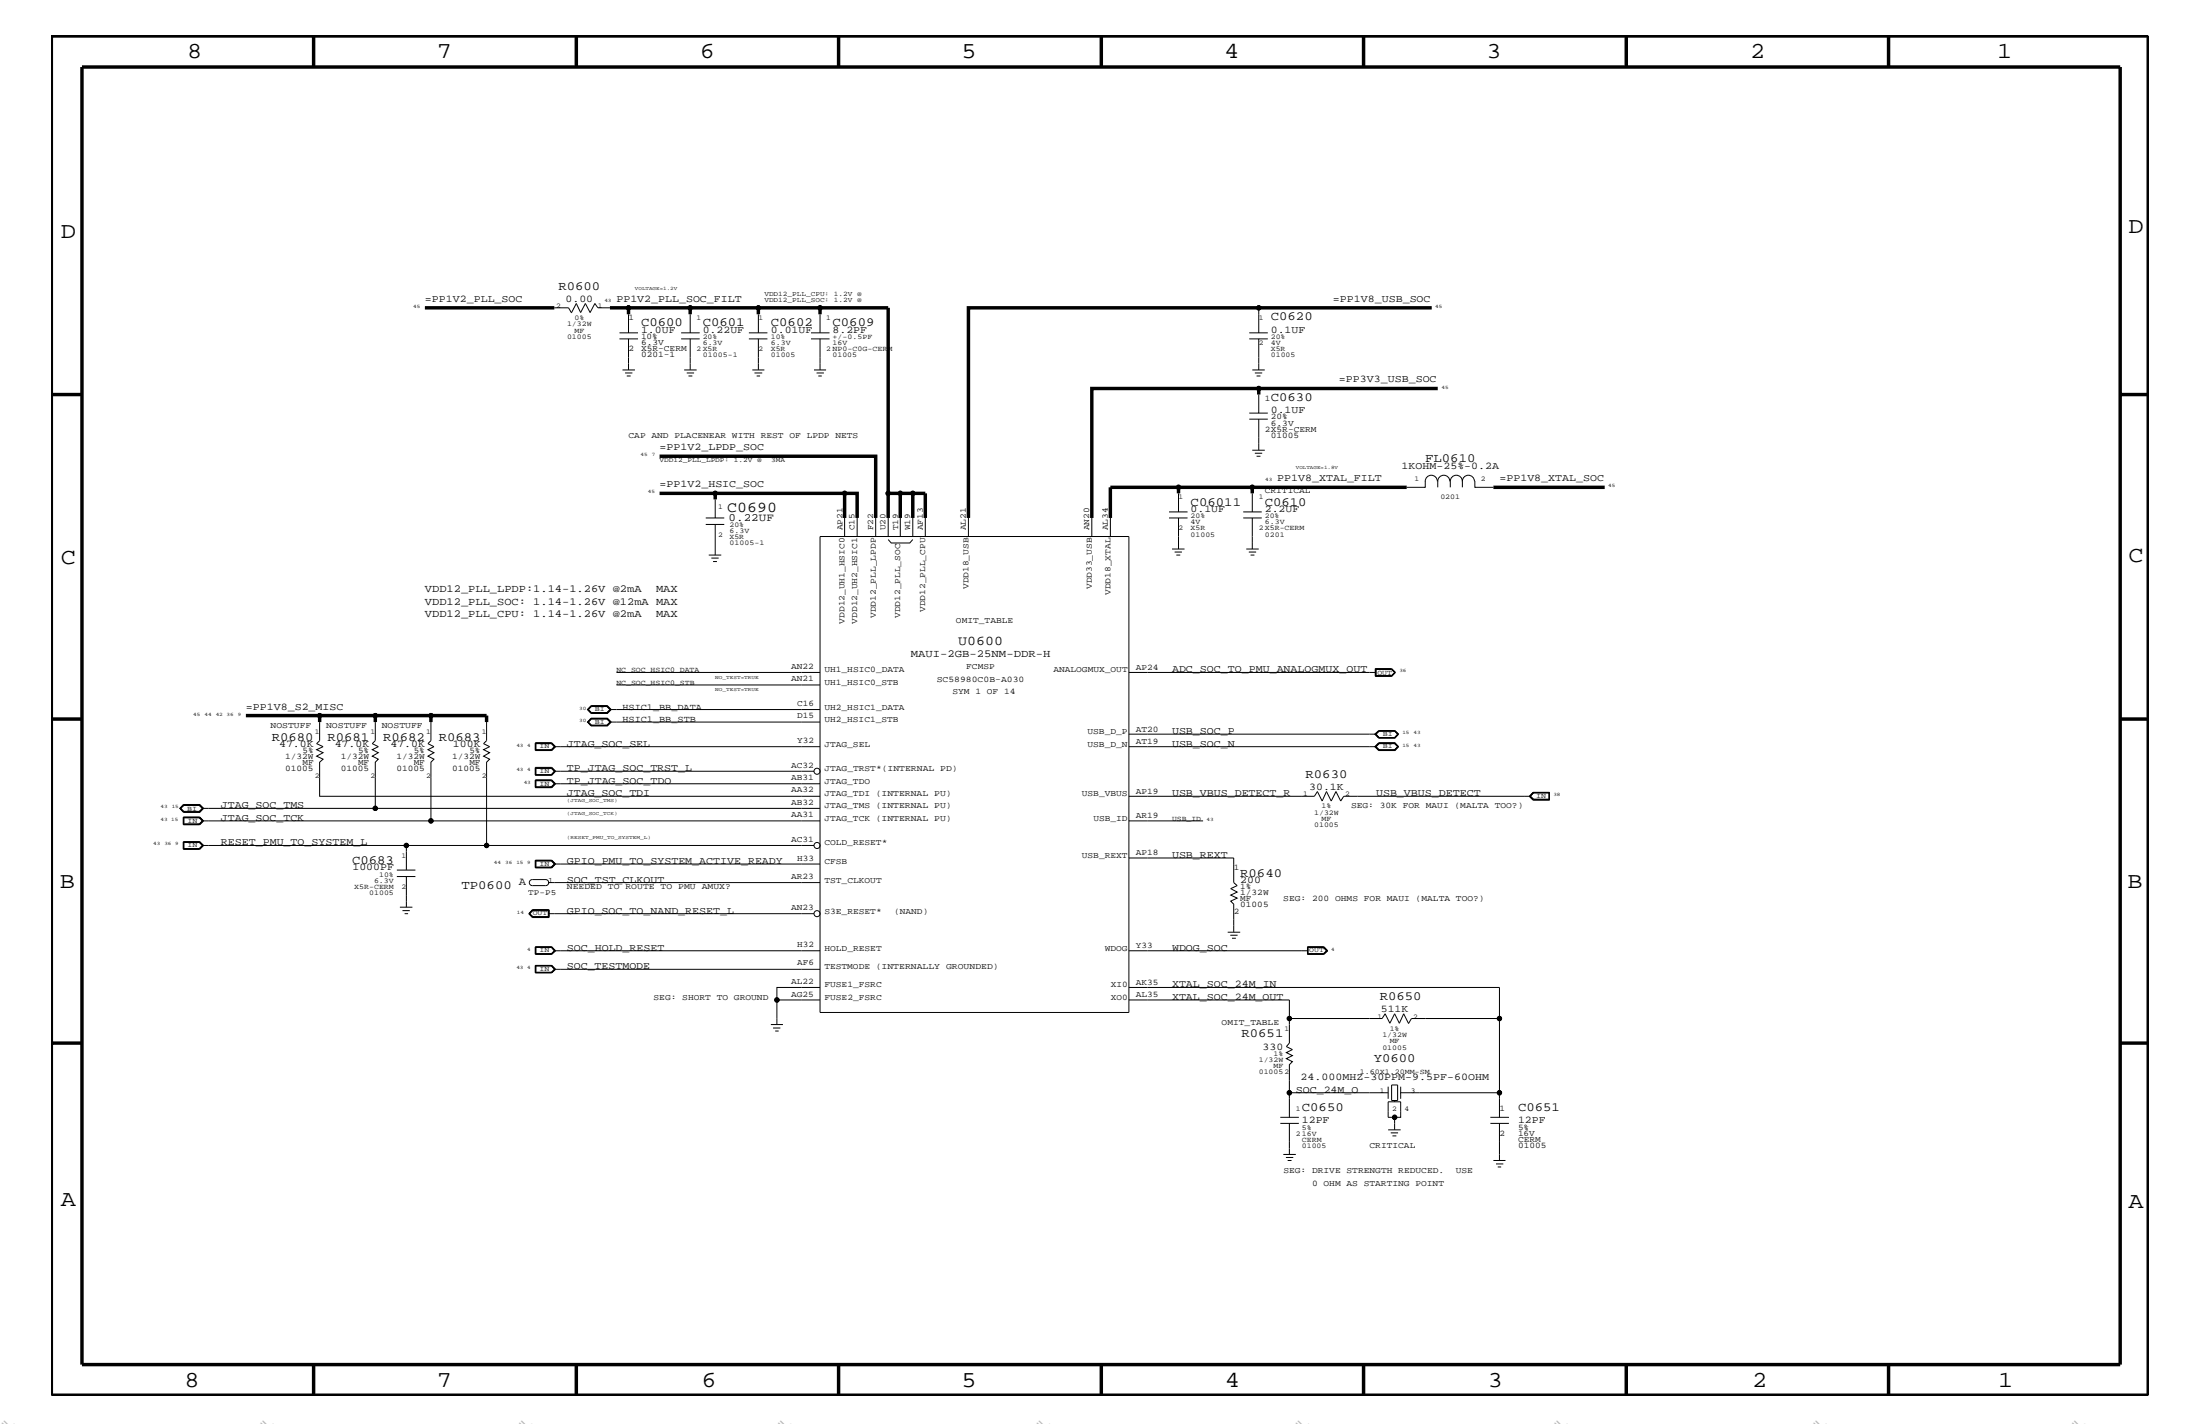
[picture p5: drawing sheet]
<svg xmlns="http://www.w3.org/2000/svg" width="432mm" height="279mm" viewBox="0 0 432 279" stroke-linecap="round" stroke-linejoin="round" font-family="sans-serif">
<g fill="none" stroke="#000" stroke-width=".2">
<path d="M108.8 60.4h2.8l.6 1M119.7 60.4h-2.4l-.5-.9-1 1.8-.9-1.8-.9 1.8-.9-1.8-.9 1.8M121.6 66.5h3.6M121.6 65.3h3.6M122.2 72.6h2.4M122.7 73.2h1.4M123 73.8h.8M123.4 61.7v3.6M123.4 66.5v6.1M133.7 66.5h3.6M133.7 65.3h3.6M134.3 72.6h2.4"/>
<path d="M134.8 73.2h1.4M135.1 73.8h.8M135.5 61.7v3.6M135.5 66.5v6.1M147 66.5h3.6M147 65.3h3.6M147.7 72.6h2.3M148.1 73.2h1.5M148.5 73.8h.7M148.8 61.7v3.6M148.8 66.5v6.1M159.2 66.5h3.6"/>
<path d="M159.2 65.3h3.6M159.8 72.6h2.3M160.3 73.2h1.4M160.6 73.8h.7M161 61.7v3.6M161 66.5v6.1M245.2 66.5h3.6M245.2 65.3h3.6M245.8 72.6h2.4M246.3 73.2h1.4M246.6 73.8h.8M247.1 60.4v4.9"/>
<path d="M247.1 66.5v6.1M247.1 77.4v3.7M140.4 98v3.6M231.3 96.8v3.6M245.2 82.2h3.6M245.2 81.1h3.6M245.8 96.8v3.6M245.8 88.3h2.4M246.3 88.9h1.4M246.6 89.5h.8M247.1 82.2v6.1M279.7 94.3v1.3h-3.6"/>
<path d="M279.7 94.4a1.19 1.19 0 0 1 1.2-1.2 1.19 1.19 0 0 1 1.2 1.2M282.2 94.4a1.19 1.19 0 0 1 1.2-1.2 1.19 1.19 0 0 1 1.2 1.2M282.2 94.3v1.3M284.6 94.4a1.19 1.19 0 0 1 1.2-1.2 1.19 1.19 0 0 1 1.2 1.2 1.19 1.19 0 0 1 1.2-1.2 1.19 1.19 0 0 1 1.2 1.2M284.6 94.3v1.3M287 94.3v1.3M289.5 94.3v1.3h3.6M138.5 101.6h3.7M138.5 102.9h3.7M139.1 108.9h2.5M139.6 109.5h1.5M140 110.2h.7"/>
<path d="M140.4 102.9v6M161 105.3h60.6v93.4h-60.6zM165.8 101.6v3.7M168.2 101.6v3.7M171.9 101.6v3.7M174.3 105.9l.6 .6h3.7l.6-.6M174.3 101.6v3.7M176.7 101.6v3.7M179.2 101.6v3.7M181.6 101.6v3.7M190.1 101.6v3.7M214.3 101.6v3.7"/>
<path d="M217.9 101.6v3.7M229.4 101.6h3.7M229.4 100.4h3.7M230 107.7h2.5M230.5 108.3h1.5M230.9 108.9h.7M231.3 101.6v6.1M244 101.6h3.7M244 100.4h3.7M244.6 107.7h2.5M245.1 108.3h1.4M245.4 108.9h.8"/>
<path d="M245.8 101.6v6.1M116 138.5h3.2l.8 .7-.8 .8h-3.2l-.7-.8zM116.1 138.5h3l.7 .7-.7 .7h-3M116.1 138.5h3.1l.7 .7-.7 .7h-3.1M116.1 138.5l-.8 .7 .8 .7M116.1 138.5l-.7 .7 .7 .7M119.7 139.2l-.6 .6h-3l-.6-.6 .6-.6h3l.6 .6h41.3M121 131.9h40M121 134.4h40M221.6 131.9h48.5M269.9 131.2h3.2l.8 .7-.8 .8h-3.2zM270 131.3h3.1"/>
<path d="M270.1 131.3v1.2h3l.6-.6-.6-.6M273.1 131.3l.7 .6M273.8 131.9l-.7 .7h-3.1M273.8 131.9l-.7 .8M273.8 131.9l-.7-.6h-3.1v1.4M35.3 158.6l.8-.7h3.1l.7 .7-.7 .8h-3.1zM35.4 158.6l.7-.6h3l.7 .6-.7 .7h-3zM36 157.8h3.2l.8 .8-.8 .8h-3.2l-.7-.8zM36.1 158h3l.6 .6h121.3M36.1 158l-.6 .6 .6 .6h3l.6-.6M62.7 141.7v3.6l-.6 .6 1.3 .6-1.3 .6 1.3 .6-1.3 .7 1.3 .6-.7 .5v6.7h98.3M73.7 141.7v3.6l-.6 .6 1.2 .6-1.2 .6 1.2 .6-1.2 .7 1.2 .6-.6 .5v9.1"/>
<path d="M84.6 141.7v3.6l-.6 .6 1.2 .6-1.2 .6 1.2 .6-1.2 .7 1.2 .6-.6 .5v11.6M95.5 141.7v3.6l-.6 .6 1.2 .6-1.2 .6 1.2 .6-1.2 .7 1.2 .6-.6 .5v16.4M105.1 153h3.2l.8 .8-.8 .7h-3.2zM105.1 145.7h3.2l.8 .8-.8 .8h-3.2zM105.1 150.6h3.2l.8 .7-.8 .8h-3.2zM105.1 154.5h3.2M105.1 153.1h3.2M105.1 147.2h3.2M105.1 145.8h3.2M105.1 150.7h3.2l.7 .6-.7 .8M105.2 145.8v1.4M105.2 150.7h3.1l.6 .6-.6 .7h-3.1z"/>
<path d="M105.2 153.1v1.4M105.2 153.2h3l.6 .6M105.2 145.9h3l.6 .6M108.2 150.7l.6 .6M108.3 153.1l.6 .7-.6 .7M108.3 153.1l.7 .7-.7 .7M108.3 145.8l.6 .7-.6 .7M108.3 145.8l.7 .7-.7 .7M108.8 153.8l-.6 .6h-3M108.8 153.8h52.2M108.8 146.5h52.2M108.8 151.3h51"/>
<path d="M108.8 146.5l-.6 .6h-3M108.8 151.3l-.6 .7M116 140.9h3.2l.8 .8-.8 .7h-3.2l-.7-.7zM116.1 141h3l.7 .7-.7 .7h-3M116.1 141h3.1l.7 .7-.7 .7h-3.1M116.1 141l-.8 .7 .8 .7M116.1 141l-.7 .7 .7 .7M119.7 141.7l-.6 .6h-3l-.6-.6 .6-.6h3l.6 .6h41.3M221.6 146.5h48.5M221.6 156.2h36.4l.6-.9 .9 1.9 .9-1.9 .9 1.9 .9-1.9 .9 1.9 .6-1h36.7M221.6 144h48.5M270.6 143.4h3.1l.8 .6"/>
<path d="M270.6 143.4h3.2l.7 .6M270.6 143.4l-.8 .6 .8 .8M270.6 143.4l-.7 .6 .7 .8M270.6 145.8h3.1l.8 .7-.8 .7h-3.1l-.7-.7zM270.6 145.7h3.2l.7 .8-.7 .8h-3.2l-.8-.8zM270.7 143.5h3l.6 .5-.6 .7h-3M270.7 143.5h3l.7 .5-.7 .7h-3M270.7 143.5l-.7 .5 .7 .7M270.7 143.5l-.6 .5 .6 .7M270.7 145.9h3l.6 .6-.6 .6h-3l-.6-.6zM270.7 145.8h3l.7 .7-.7 .7h-3l-.7-.7zM274.5 144l-.8 .8h-3.1"/>
<path d="M274.5 144l-.7 .8h-3.2M300.9 155.5h3.2v1.5h-3.2l-.8-.8zM300.9 155.5l-.7 .7 .7 .7h3.2M301 155.6l-.6 .6 .6 .6M301 155.6h3v1.2h-3M301 155.6l-.7 .6 .7 .6M36 160.3h3.2l.8 .8-.8 .7h-3.2zM36 165.1h3.2l.8 .8-.8 .8h-3.2zM36 160.4h3.2l.7 .7-.7 .6h-3.2M36 165.2h3.2l.7 .7-.7 .7h-3.2M36.1 160.4v1.3M36.1 165.2v1.4"/>
<path d="M36.1 160.5h3l.6 .6M36.1 165.3h3l.6 .6M39.1 160.4l.7 .7-.7 .6M39.1 165.2l.7 .7-.7 .7M39.7 165.9h40.1v4.8M39.7 161.1h121.3M39.7 161.1l-.6 .6h-3M39.7 165.9l-.6 .6h-3M77.9 172h3.6M77.9 170.7h3.6M78.5 178h2.4M79 178.7h1.4"/>
<path d="M79.4 179.3h.7M79.8 172v6M79.8 165.9h80M104.5 178.5h3.3v1.5h-3.3l-.7-.7zM104.6 179.9l-.6-.6 .6-.6h3v1.2M104.6 178.5l-.8 .8M104.6 179.9h3.1M105.1 168.8h3.2l.8 .7-.8 .8h-3.2zM105.1 170.2h3.2M105.1 168.9h3.2M105.2 168.9v1.3M105.2 168.9h3l.6 .6"/>
<path d="M107.1 172.6h-2.5a.6 .6 0 0 0-.7 .6 .6 .6 0 0 0 .7 .6h2.4a.59 .59 0 0 0 .7-.6 .59 .59 0 0 0-.7-.6M107.6 179.3h52.2M107.6 173.2h53.4M107.7 178.5v1.4h-3.1l-.8-.6M107.7 178.6h-3.1l-.7 .7 .7 .6M108.3 168.9l.6 .6-.6 .7M108.3 168.9l.7 .6-.7 .7M108.8 169.5h52.2M108.8 169.5l-.6 .6h-3M221.6 168.3h20.5v4.9l.7 .6-1.2 .6 1.2 .6-1.2 .6 1.2 .6-1.2 .6 .5 .6v5.5M221.6 161.1h14.5M105.2 185.9h3.1l.6 .6-.6 .6h-3.1z"/>
<path d="M105.2 189.5h3.1l.6 .7-.6 .6h-3.1zM108.2 185.9l.6 .6M108.2 189.5l.6 .7M108.3 185.8h-3.2v1.4h3.2M108.3 189.4h-3.2v1.5h3.2M108.3 185.8l.8 .7-.8 .7M108.3 185.8l.7 .7-.7 .7M108.3 189.4l.8 .8-.8 .7M108.3 189.4l.7 .8-.7 .7M108.8 190.2h52.2M108.8 186.5h52.2M108.8 186.5l-.6 .6"/>
<path d="M108.8 190.2l-.6 .6M161 196.2h-8.5v4.8M161 193.7h-8.5v2.5M221.6 196.2h31.5v3.6M221.6 193.7h72.7v20.7M221.6 186.5h35.1M241 182.9h2.4M241.5 183.5h1.4M241.8 184.1h.8M259.8 185.9h-3.1v1.2h3.1M259.8 185.9l.6 .6-.6 .6M259.8 185.8h-3.2v1.4h3.2"/>
<path d="M259.8 185.8l.8 .7-.8 .7M259.8 185.8l.7 .7-.7 .7M294.3 199.8h-17.3l-.6 1.1M151.3 201h2.4M151.7 201.7h1.5M152.1 202.3h.7M251.3 219.2h3.6M253.1 214.4h19.4M272.5 213.2v2.4M273.1 212.9h1.2v3h-1.2zM273.7 219.2h-1.2v-3h2.4v3h-1.2v2.5M273.7 215.9v.3"/>
<path d="M274.9 214.4h19.4v4.8M274.9 213.2v2.4M276.4 200.8l-.9-1.9-.8 1.9-1-1.9-.9 1.9-.9-1.9-.6 .9h-18.2v4.9l-.6 .6 1.2 .6-1.2 .6 1.2 .6-1.2 .6 1.2 .6-.6 .6v10.3M292.5 219.2h3.7M251.3 220.4h3.6M251.9 226.5h2.4M252.4 227.1h1.4M252.7 227.7h.8M253.1 220.4v6.1M272.5 221.7h2.4M273 222.3h1.4M273.3 222.9h.8"/>
<path d="M292.5 220.4h3.7M293.1 227.7h2.4M293.6 228.4h1.5M294 229h.6M294.3 220.4v7.3"/>
<circle cx="123.4" cy="60.4" r=".42"/>
<circle cx="135.5" cy="60.4" r=".42"/>
<circle cx="148.8" cy="60.4" r=".42"/>
<circle cx="161" cy="60.4" r=".42"/>
<circle cx="247.1" cy="76.2" r=".42"/>
<circle cx="247.1" cy="60.4" r=".42"/>
<circle cx="140.4" cy="96.8" r=".42"/>
<circle cx="165.8" cy="96.8" r=".42"/>
<circle cx="174.3" cy="96.8" r=".42"/>
<circle cx="176.7" cy="96.8" r=".42"/>
<circle cx="179.2" cy="96.8" r=".42"/>
<circle cx="231.3" cy="95.6" r=".42"/>
<circle cx="245.8" cy="95.6" r=".42"/>
<circle cx="62.7" cy="140.4" r=".42"/>
<circle cx="73.7" cy="140.4" r=".42"/>
<circle cx="73.7" cy="158.6" r=".42"/>
<circle cx="84.6" cy="140.4" r=".42"/>
<circle cx="160.4" cy="151.3" r=".59"/>
<circle cx="79.8" cy="165.9" r=".42"/>
<circle cx="84.6" cy="161.1" r=".42"/>
<circle cx="95.5" cy="165.9" r=".42"/>
<circle cx="160.4" cy="179.3" r=".59"/>
<circle cx="160.4" cy="165.9" r=".59"/>
<circle cx="152.5" cy="196.2" r=".42"/>
<circle cx="253.1" cy="199.8" r=".42"/>
<circle cx="294.3" cy="199.8" r=".42"/>
<circle cx="253.1" cy="214.4" r=".42"/>
<circle cx="273.7" cy="219.2" r=".42"/>
<circle cx="294.3" cy="214.4" r=".42"/>
</g>
<g fill="none" stroke="#000" stroke-width=".68" stroke-linecap="butt">
<path d="M10.1 7.1h411.5v266.7h-411.5zM16.1 13.2h400v254.5h-400zM61.6 7.1v6.1M113.1 7.1v6.1M164.6 7.1v6.1M216.2 7.1v6.1M267.6 7.1v6.1M319.2 7.1v6.1M370.7 7.1v6.1M10.1 77.4h6M83.4 60.4h25.4M119.7 60.4h3.7"/>
<path d="M135.5 60.4h-12.1v1.3M148.8 60.4h-13.3v1.3M161 60.4h-12.2v1.3M161 60.4h13.3v36.4M161 60.4v1.3M247.1 76.2h-32.8v25.4M281 60.4h-90.9v41.2M282.2 76.2h-35.1v1.2M416.1 77.4h5.5M129.5 89.5h42.4v12.1M129.5 96.8h10.9M140.4 98v-1.2h25.4v4.8"/>
<path d="M165.8 96.8h2.4v4.8M176.7 96.8h-2.4v4.8M176.7 96.8h4.9v4.8M176.7 96.8v4.8M179.2 96.8v4.8M231.3 96.8v-1.2h-13.4v6M231.3 95.6h14.5v1.2M245.8 95.6h30.3M293.1 95.6h21.9M10.1 141.1h6M48.3 140.4h14.4v1.3M62.7 140.4h11"/>
<path d="M73.7 141.7v-1.3h10.9v1.3M84.6 140.4h10.9v1.3M416.1 141.1h5.5M10.1 204.7h6M416.1 204.7h5.5M61.6 267.7v6.1M113.1 267.7v6.1M164.6 267.7v6.1M216.2 268v5.8M267.6 267.7v6.1M319.2 267.7v6.1M370.7 267.7v6.1"/>
</g>
<g fill="#000">
<circle cx="123.4" cy="60.4" r=".42"/>
<circle cx="135.5" cy="60.4" r=".42"/>
<circle cx="148.8" cy="60.4" r=".42"/>
<circle cx="161" cy="60.4" r=".42"/>
<circle cx="247.1" cy="76.2" r=".42"/>
<circle cx="247.1" cy="60.4" r=".42"/>
<circle cx="140.4" cy="96.8" r=".42"/>
<circle cx="165.8" cy="96.8" r=".42"/>
<circle cx="174.3" cy="96.8" r=".42"/>
<circle cx="176.7" cy="96.8" r=".42"/>
<circle cx="179.2" cy="96.8" r=".42"/>
<circle cx="231.3" cy="95.6" r=".42"/>
<circle cx="245.8" cy="95.6" r=".42"/>
<circle cx="62.7" cy="140.4" r=".42"/>
<circle cx="73.7" cy="140.4" r=".42"/>
<circle cx="73.7" cy="158.6" r=".42"/>
<circle cx="84.6" cy="140.4" r=".42"/>
<circle cx="79.8" cy="165.9" r=".42"/>
<circle cx="84.6" cy="161.1" r=".42"/>
<circle cx="95.5" cy="165.9" r=".42"/>
<circle cx="152.5" cy="196.2" r=".42"/>
<circle cx="253.1" cy="199.8" r=".42"/>
<circle cx="294.3" cy="199.8" r=".42"/>
<circle cx="253.1" cy="214.4" r=".42"/>
<circle cx="273.7" cy="219.2" r=".42"/>
<circle cx="294.3" cy="214.4" r=".42"/>
</g>
<g font-size="4.5">
<text x="36.7" y="11.5">8</text>
<text x="85.8" y="11.5">7</text>
<text x="137.3" y="11.5">6</text>
<text x="188.7" y="11.5">5</text>
<text x="240.3" y="11.5">4</text>
<text x="291.8" y="11.5">3</text>
<text x="343.5" y="11.5">2</text>
<text x="392" y="11.5">1</text>
<text x="11.9" y="46.8">D</text>
<text x="417.7" y="45.7">D</text>
<text x="11.9" y="110.6">C</text>
<text x="417.7" y="110.3">C</text>
<text x="11.8" y="174.3">B</text>
<text x="417.6" y="174.2">B</text>
<text x="11.9" y="236.7">A</text>
<text x="417.7" y="237.1">A</text>
<text x="36.2" y="272.1">8</text>
<text x="85.8" y="272.1">7</text>
<text x="137.7" y="272.1">6</text>
<text x="188.7" y="272.1">5</text>
<text x="240.4" y="272.1">4</text>
<text x="292" y="272.1">3</text>
<text x="343.9" y="272.1">2</text>
<text x="392.2" y="272.1">1</text>
</g>
<text font-size="3" x="142.7" y="100.4">C0690</text>
<g font-size="2.8" fill="#b6b6b4">
<text x="0" y="279.4" transform="rotate(45 0 279.4)">=</text>
<text x="50.8" y="279.4" transform="rotate(45 50.8 279.4)">=</text>
<text x="101.6" y="279.4" transform="rotate(45 101.6 279.4)">=</text>
<text x="152.4" y="279.4" transform="rotate(45 152.4 279.4)">=</text>
<text x="203.2" y="279.4" transform="rotate(45 203.2 279.4)">=</text>
<text x="254" y="279.4" transform="rotate(45 254 279.4)">=</text>
<text x="304.8" y="279.4" transform="rotate(45 304.8 279.4)">=</text>
<text x="355.6" y="279.4" transform="rotate(45 355.6 279.4)">=</text>
<text x="406.4" y="279.4" transform="rotate(45 406.4 279.4)">=</text>
</g>
<text font-size="2.6" x="188" y="126.5">U0600</text>
<g font-size="2.5">
<text x="109.6" y="56.8">R0600</text>
<text x="125.8" y="64">C0600</text>
<text x="137.9" y="64">C0601</text>
<text x="151.3" y="64">C0602</text>
<text x="163.4" y="64">C0609</text>
<text x="249.4" y="62.9">C0620</text>
<text x="249.4" y="78.6">C0630</text>
<text x="279.7" y="90.7">FL0610</text>
<text x="233.7" y="99.3">C06011</text>
<text x="248.2" y="99.3">C0610</text>
<text x="53.3" y="145.3">R0680</text>
<text x="64.3" y="145.3">R0681</text>
<text x="75.2" y="145.3">R0682</text>
<text x="86.1" y="145.3">R0683</text>
<text x="256.2" y="152.6">R0630</text>
<text x="69.1" y="169.5">C0683</text>
<text x="243.4" y="172">R0640</text>
<text x="90.6" y="174.4">TP0600</text>
<text x="270.8" y="196.2">R0650</text>
<text x="243.7" y="203.5">R0651</text>
<text x="269.6" y="208.3">Y0600</text>
<text x="255.5" y="218">C0650</text>
<text x="297.9" y="218">C0651</text>
</g>
<g font-size="2.2">
<text x="143" y="102.2">0.22UF</text>
<text x="101.9" y="173.7">A</text>
</g>
<g font-size="2.1">
<text x="83.4" y="118.6">VDD12_PLL_SOC: 1.14-1.26V @12mA MAX</text>
<text x="83.4" y="116.2">VDD12_PLL_LPDP:1.14-1.26V @2mA</text>
<text x="128.8" y="116.2">MAX</text>
<text x="83.4" y="121">VDD12_PLL_CPU: 1.14-1.26V @2mA</text>
<text x="128.8" y="121">MAX</text>
<text x="178.8" y="128.9">MAUI-2GB-25NM-DDR-H</text>
</g>
<g font-size="2">
<text x="83.4" y="59.2">=PP1V2_PLL_SOC</text>
<text x="111" y="59.2">0.00</text>
<text x="121" y="59.2">PP1V2_PLL_SOC_FILT</text>
<text x="261.6" y="59.2">=PP1V8_USB_SOC</text>
<text x="125.8" y="65.3">1.0UF</text>
<text x="137.9" y="65.3">0.22UF</text>
<text x="151.3" y="65.3">0.01UF</text>
<text x="163.4" y="65.3">8.2PF</text>
<text x="249.4" y="65.3">0.1UF</text>
<text x="262.8" y="75">=PP3V3_USB_SOC</text>
<text x="249.4" y="81.1">0.1UF</text>
<text x="129.5" y="88.3">=PP1V2_LPDP_SOC</text>
<text x="129.5" y="95.6">=PP1V2_HSIC_SOC</text>
<text x="250.7" y="94.3">PP1V8_XTAL_FILT</text>
<text x="275.1" y="92">1KOHM-25%-0.2A</text>
<text x="294.3" y="94.3">=PP1V8_XTAL_SOC</text>
<text x="233.7" y="100.4">0.1UF</text>
<text x="248.2" y="100.4">2.2UF</text>
<text x="230" y="131.9">ADC_SOC_TO_PMU_ANALOGMUX_OUT</text>
<text x="48.3" y="139.2">=PP1V8_S2_MISC</text>
<text x="54.8" y="146.5">47.0K</text>
<text x="65.7" y="146.5">47.0K</text>
<text x="76.6" y="146.5">47.0K</text>
<text x="88.9" y="146.5">100K</text>
<text x="111.3" y="146.5">JTAG_SOC_SEL</text>
<text x="230" y="144">USB_SOC_P</text>
<text x="230" y="146.5">USB_SOC_N</text>
<text x="111.3" y="153.8">TP_JTAG_SOC_TDO</text>
<text x="111.3" y="151.3">TP_JTAG_SOC_TRST_L</text>
<text x="257" y="155">30.1K</text>
<text x="43.3" y="158.6">JTAG_SOC_TMS</text>
<text x="43.3" y="161.1">JTAG_SOC_TCK</text>
<text x="111.3" y="156.2">JTAG_SOC_TDI</text>
<text x="230" y="156.2">USB_VBUS_DETECT_R</text>
<text x="270.1" y="156.2">USB_VBUS_DETECT</text>
<text x="43.3" y="165.9">RESET_PMU_TO_SYSTEM_L</text>
<text x="69.2" y="170.7">1000PF</text>
<text x="111.3" y="169.5">GPIO_PMU_TO_SYSTEM_ACTIVE_READY</text>
<text x="111.3" y="173.2">SOC_TST_CLKOUT</text>
<text x="230" y="168.3">USB_REXT</text>
<text x="243.4" y="173.2">200</text>
<text x="111.3" y="179.3">GPIO_SOC_TO_NAND_RESET_L</text>
<text x="111.3" y="190.2">SOC_TESTMODE</text>
<text x="111.3" y="186.5">SOC_HOLD_RESET</text>
<text x="230" y="186.5">WDOG_SOC</text>
<text x="230" y="196.2">XTAL_SOC_24M_OUT</text>
<text x="230" y="193.7">XTAL_SOC_24M_IN</text>
<text x="271" y="198.7">511K</text>
<text x="247.8" y="205.9">330</text>
<text x="254.3" y="214.4">SOC_24M_O</text>
<text x="255.3" y="211.9">24.000MHZ-30PPM-9.5PF-60OHM</text>
<text x="255.5" y="220.4">12PF</text>
<text x="297.9" y="220.4">12PF</text>
</g>
<g font-size="1.8">
<text x="122.2" y="141.7">HSIC1_BB_STB</text>
<text x="122.2" y="139.2">HSIC1_BB_DATA</text>
</g>
<g font-size="1.7">
<text x="123.4" y="62.9">1</text>
<text x="123.4" y="68.9">2</text>
<text x="125.8" y="68.9">X5R-CERM</text>
<text x="125.8" y="67.7">6.3V</text>
<text x="125.8" y="70.1">0201-1</text>
<text x="125.8" y="66.5">10%</text>
<text x="248.2" y="78.6">1</text>
<text x="249.4" y="82.2">20%</text>
<text x="249.4" y="83.5">6.3V</text>
<text x="123.4" y="85.9">CAP AND PLACENEAR WITH REST OF LPDP NETS</text>
<text x="248.2" y="84.7">2X5R-CERM</text>
<text x="249.4" y="85.9">01005</text>
<text x="248.2" y="96.8">CRITICAL</text>
<text x="165.4" y="104.1" transform="rotate(-90 165.4 104.1)">AP21</text>
<text x="167.7" y="104.1" transform="rotate(-90 167.7 104.1)">C15</text>
<text x="171.4" y="104.1" transform="rotate(-90 171.4 104.1)">F22</text>
<text x="173.8" y="104.1" transform="rotate(-90 173.8 104.1)">U20</text>
<text x="176.3" y="104.1" transform="rotate(-90 176.3 104.1)">T19</text>
<text x="178.6" y="104.1" transform="rotate(-90 178.6 104.1)">W19</text>
<text x="181.1" y="104.1" transform="rotate(-90 181.1 104.1)">AF13</text>
<text x="189.6" y="104.1" transform="rotate(-90 189.6 104.1)">AL21</text>
<text x="213.8" y="104.1" transform="rotate(-90 213.8 104.1)">AN20</text>
<text x="217.4" y="104.1" transform="rotate(-90 217.4 104.1)">AL34</text>
<text x="190.1" y="115.6" transform="rotate(-90 190.1 115.6)">VDD18_USB</text>
<text x="214.3" y="115.6" transform="rotate(-90 214.3 115.6)">VDD33_USB</text>
<text x="217.9" y="116.8" transform="rotate(-90 217.9 116.8)">VDD18_XTAL</text>
<text x="165.8" y="122.4" transform="rotate(-90 165.8 122.4)">VDD12_UH1_HSIC0</text>
<text x="168.2" y="122.4" transform="rotate(-90 168.2 122.4)">VDD12_UH2_HSIC1</text>
<text x="171.9" y="121.3" transform="rotate(-90 171.9 121.3)">VDD12_PLL_LPDP</text>
<text x="176.7" y="121.3" transform="rotate(-90 176.7 121.3)">VDD12_PLL_SOC</text>
<text x="181.6" y="120.1" transform="rotate(-90 181.6 120.1)">VDD12_PLL_CPU</text>
<text x="187.6" y="122.3">OMIT_TABLE</text>
<text x="155.3" y="131.3">AN22</text>
<text x="161.8" y="131.9">UH1_HSIC0_DATA</text>
<text x="189.7" y="131.3">FCMSP</text>
<text x="206.8" y="131.9">ANALOGMUX_OUT</text>
<text x="222.9" y="131.5">AP24</text>
<text x="155.3" y="133.6">AN21</text>
<text x="161.8" y="134.4">UH1_HSIC0_STB</text>
<text x="183.9" y="133.8">SC58980C0B-A030</text>
<text x="186.9" y="136.2">SYM 1 OF 14</text>
<text x="53.1" y="142.9">NOSTUFF</text>
<text x="64" y="142.9">NOSTUFF</text>
<text x="74.9" y="142.9">NOSTUFF</text>
<text x="156.5" y="140.9">D15</text>
<text x="156.5" y="138.5">C16</text>
<text x="161.8" y="141.7">UH2_HSIC1_STB</text>
<text x="161.8" y="139.2">UH2_HSIC1_DATA</text>
<text x="222.9" y="143.6">AT20</text>
<text x="56" y="149">1/32W</text>
<text x="59.4" y="147.7">5%</text>
<text x="66.9" y="149">1/32W</text>
<text x="70.3" y="147.7">5%</text>
<text x="77.8" y="149">1/32W</text>
<text x="81.2" y="147.7">5%</text>
<text x="88.7" y="149">1/32W</text>
<text x="92.1" y="147.7">5%</text>
<text x="156.5" y="145.7">Y32</text>
<text x="161.8" y="146.5">JTAG_SEL</text>
<text x="213.4" y="144">USB_D_P</text>
<text x="213.4" y="146.5">USB_D_N</text>
<text x="222.9" y="146">AT19</text>
<text x="56" y="151.3">01005</text>
<text x="59.4" y="150.1">MF</text>
<text x="66.9" y="151.3">01005</text>
<text x="70.3" y="150.1">MF</text>
<text x="77.8" y="151.3">01005</text>
<text x="81.2" y="150.1">MF</text>
<text x="88.7" y="151.3">01005</text>
<text x="92.1" y="150.1">MF</text>
<text x="155.3" y="153">AB31</text>
<text x="155.3" y="150.7">AC32</text>
<text x="155.3" y="155.5">AA32</text>
<text x="161.8" y="151.3">JTAG_TRST*(INTERNAL PD)</text>
<text x="161.8" y="153.8">JTAG_TDO</text>
<text x="222.9" y="155.7">AP19</text>
<text x="155.3" y="157.9">AB32</text>
<text x="155.3" y="160.3">AA31</text>
<text x="161.8" y="156.2">JTAG_TDI (INTERNAL PU)</text>
<text x="161.8" y="158.6">JTAG_TMS (INTERNAL PU)</text>
<text x="161.8" y="161.1">JTAG_TCK (INTERNAL PU)</text>
<text x="212.3" y="156.2">USB_VBUS</text>
<text x="214.6" y="161.1">USB_ID</text>
<text x="222.9" y="160.6">AR19</text>
<text x="265.2" y="158.6">SEG: 30K FOR MAUI (MALTA TOO?)</text>
<text x="155.3" y="165.2">AC31</text>
<text x="161.8" y="165.9">COLD_RESET*</text>
<text x="222.9" y="167.8">AP18</text>
<text x="155.3" y="172.4">AR23</text>
<text x="156.5" y="168.9">H33</text>
<text x="161.8" y="173.2">TST_CLKOUT</text>
<text x="161.8" y="169.5">CFSB</text>
<text x="212.3" y="168.3">USB_REXT</text>
<text x="242.1" y="170.7">1</text>
<text x="111.3" y="174.4">NEEDED TO ROUTE TO PMU AMUX?</text>
<text x="155.3" y="178.5">AN23</text>
<text x="161.8" y="179.3">S3E_RESET*</text>
<text x="175.5" y="179.3">(NAND)</text>
<text x="242.1" y="179.3">2</text>
<text x="243.4" y="178">01005</text>
<text x="243.4" y="175.6">1/32W</text>
<text x="243.4" y="174.4">1%</text>
<text x="243.4" y="176.8">MF</text>
<text x="251.9" y="176.8">SEG: 200 OHMS FOR MAUI (MALTA TOO?)</text>
<text x="156.5" y="185.8">H32</text>
<text x="156.5" y="189.4">AF6</text>
<text x="161.8" y="190.2">TESTMODE (INTERNALLY GROUNDED)</text>
<text x="161.8" y="186.5">HOLD_RESET</text>
<text x="216.8" y="186.5">WDOG</text>
<text x="222.9" y="186">Y33</text>
<text x="128.3" y="196.2">SEG: SHORT TO GROUND</text>
<text x="155.3" y="195.5">AG25</text>
<text x="155.3" y="193.1">AL22</text>
<text x="161.8" y="196.2">FUSE2_FSRC</text>
<text x="161.8" y="193.7">FUSE1_FSRC</text>
<text x="218" y="193.7">XI0</text>
<text x="218" y="196.2">XO0</text>
<text x="222.9" y="193.3">AK35</text>
<text x="222.9" y="195.7">AL35</text>
<text x="239.8" y="201">OMIT_TABLE</text>
<text x="294.3" y="218">1</text>
<text x="297.9" y="221.7">5%</text>
<text x="268.8" y="225.3">CRITICAL</text>
<text x="294.3" y="222.9">2</text>
<text x="297.9" y="225.3">01005</text>
<text x="297.9" y="224.1">CERM</text>
<text x="297.9" y="222.9">16V</text>
<text x="251.9" y="230.2">SEG: DRIVE STRENGTH REDUCED.</text>
<text x="257.5" y="232.6">0 OHM AS STARTING POINT</text>
<text x="285.7" y="230.2">USE</text>
</g>
<g font-size="1.6">
<text x="107.6" y="173.2">1</text>
<text x="103.7" y="175.6">TP-P5</text>
</g>
<g font-size="1.4">
<text x="150" y="58">VDD12_PLL_CPU: 1.2V @</text>
<text x="150" y="59.2">VDD12_PLL_SOC: 1.2V @</text>
<text x="109.1" y="60.4">2</text>
<text x="111.3" y="64">1/32W</text>
<text x="112.7" y="62.9">0%</text>
<text x="112.7" y="65.3">MF</text>
<text x="117.3" y="60.4">1</text>
<text x="136.7" y="62.9">1</text>
<text x="148.8" y="62.9">1</text>
<text x="162.1" y="62.9">1</text>
<text x="247.1" y="62.9">1</text>
<text x="111.3" y="66.5">01005</text>
<text x="136.7" y="68.9">2 X5R</text>
<text x="137.9" y="66.5">20%</text>
<text x="137.9" y="67.7">6.3V</text>
<text x="137.9" y="70.1">01005-1</text>
<text x="148.8" y="68.9">2</text>
<text x="151.3" y="67.7">6.3V</text>
<text x="151.3" y="68.9">X5R</text>
<text x="151.3" y="66.5">10%</text>
<text x="151.3" y="70.1">01005</text>
<text x="162.1" y="68.9">2 NP0-C0G-CERM</text>
<text x="163.4" y="70.1">01005</text>
<text x="163.4" y="66.5">+/-0.5PF</text>
<text x="163.4" y="67.7">16V</text>
<text x="247.1" y="67.7">2</text>
<text x="249.4" y="66.5">20%</text>
<text x="249.4" y="68.9">X5R</text>
<text x="249.4" y="67.7">4V</text>
<text x="249.4" y="70.1">01005</text>
<text x="129.5" y="90.7">VDD12_PLL_LPDP: 1.2V @</text>
<text x="151.3" y="90.7">3MA</text>
<text x="277.6" y="94.3">1</text>
<text x="290.7" y="94.3">2</text>
<text x="141" y="99.9">1</text>
<text x="231.3" y="98">1</text>
<text x="233.7" y="101.6">20%</text>
<text x="247.1" y="98">1</text>
<text x="248.2" y="101.6">20%</text>
<text x="282.7" y="98">0201</text>
<text x="141" y="105.3">2</text>
<text x="143.2" y="107">01005-1</text>
<text x="143.2" y="104.6">6.3V</text>
<text x="143.2" y="103.5">20%</text>
<text x="143.2" y="105.8">X5R</text>
<text x="231.3" y="104.1">2</text>
<text x="233.7" y="105.3">01005</text>
<text x="233.7" y="102.9">4V</text>
<text x="233.7" y="104.1">X5R</text>
<text x="247.1" y="104.1">2 X5R-CERM</text>
<text x="248.2" y="102.9">6.3V</text>
<text x="248.2" y="105.3">0201</text>
<text x="121" y="131.9">NC_SOC_HSIC0_DATA</text>
<text x="121" y="134.4">NC_SOC_HSIC0_STB</text>
<text x="270.3" y="132.4">OUT</text>
<text x="116.8" y="139.6">BI</text>
<text x="116.8" y="142">BI</text>
<text x="61.8" y="144">1</text>
<text x="72.7" y="144">1</text>
<text x="83.7" y="144">1</text>
<text x="94.6" y="144">1</text>
<text x="105.9" y="146.8">IN</text>
<text x="271.4" y="144.5">BI</text>
<text x="271.4" y="146.8">BI</text>
<text x="61.8" y="152.6">2</text>
<text x="72.7" y="152.6">2</text>
<text x="83.7" y="152.6">2</text>
<text x="94.6" y="152.6">2</text>
<text x="105.9" y="154.1">IN</text>
<text x="105.9" y="151.8">IN</text>
<text x="36.7" y="159">BI</text>
<text x="36.8" y="161.4">IN</text>
<text x="230" y="161.1">USB_ID</text>
<text x="255.8" y="156.2">1</text>
<text x="257.9" y="159.9">1/32W</text>
<text x="259.4" y="158.6">1%</text>
<text x="259.4" y="161.1">MF</text>
<text x="264" y="156.2">2</text>
<text x="301.5" y="156.6">IN</text>
<text x="36.8" y="166.2">IN</text>
<text x="257.9" y="162.2">01005</text>
<text x="73.4" y="173.2">6.3V</text>
<text x="74.4" y="172">10%</text>
<text x="78.8" y="168.3">1</text>
<text x="105.9" y="169.9">IN</text>
<text x="69.5" y="174.4">X5R-CERM</text>
<text x="72.5" y="175.6">01005</text>
<text x="78.8" y="174.4">2</text>
<text x="104.6" y="179.6">OUT</text>
<text x="105.9" y="186.9">IN</text>
<text x="105.9" y="190.5">IN</text>
<text x="257" y="186.9">OUT</text>
<text x="252.1" y="202.3">1</text>
<text x="270.3" y="199.8">1</text>
<text x="271.3" y="203.5">1/32W</text>
<text x="272.8" y="202.3">1%</text>
<text x="277.4" y="199.8">2</text>
<text x="247.1" y="208.3">1/32W</text>
<text x="249.9" y="209.6">MF</text>
<text x="249.9" y="207.1">1%</text>
<text x="271.3" y="205.9">01005</text>
<text x="272.8" y="204.7">MF</text>
<text x="247.1" y="210.8">01005</text>
<text x="252.1" y="210.8">2</text>
<text x="266.9" y="210.8">1.60X1.20MM-SM</text>
<text x="270.8" y="214.4">1</text>
<text x="276.9" y="214.4">3</text>
<text x="254.3" y="218">1</text>
<text x="255.5" y="221.7">5%</text>
<text x="273.3" y="218">2</text>
<text x="275.6" y="218">4</text>
<text x="254.3" y="222.9">2</text>
<text x="255.5" y="222.9">16V</text>
<text x="255.5" y="225.3">01005</text>
<text x="255.5" y="224.1">CERM</text>
</g>
<g font-size="1">
<text x="118.6" y="59.2">43</text>
<text x="124.6" y="56.8">VOLTAGE=1.2V</text>
<text x="81.1" y="60.4">45</text>
<text x="281.7" y="60.4">45</text>
<text x="283" y="76.2">45</text>
<text x="125.7" y="89.5">45</text>
<text x="127.9" y="89.5">7</text>
<text x="248.3" y="94.3">43</text>
<text x="254.3" y="92">VOLTAGE=1.8V</text>
<text x="315.6" y="95.6">45</text>
<text x="127.2" y="96.8">45</text>
<text x="274.7" y="131.9">36</text>
<text x="140.4" y="135.6">NO_TEST=TRUE</text>
<text x="140.4" y="133.2">NO_TEST=TRUE</text>
<text x="37.9" y="140.4">45</text>
<text x="40.1" y="140.4">44</text>
<text x="42.3" y="140.4">42 36</text>
<text x="46.7" y="140.4">9</text>
<text x="113.7" y="139.2">30</text>
<text x="113.7" y="141.7">30</text>
<text x="101.3" y="146.5">43 4</text>
<text x="275.3" y="144">15</text>
<text x="275.3" y="146.5">15</text>
<text x="277.5" y="144">43</text>
<text x="277.5" y="146.5">43</text>
<text x="101.3" y="151.3">43 4</text>
<text x="102.8" y="153.8">43</text>
<text x="31.5" y="161.1">43 15</text>
<text x="31.5" y="158.6">43</text>
<text x="33.7" y="158.6">15</text>
<text x="111.3" y="159.9">(JTAG_SOC_TCK)</text>
<text x="111.3" y="157.4">(JTAG_SOC_TMS)</text>
<text x="236.8" y="161.1">43</text>
<text x="304.9" y="156.2">38</text>
<text x="30.1" y="165.9">43</text>
<text x="32.3" y="165.9">36 9</text>
<text x="111.3" y="164.7">(RESET_PMU_TO_SYSTEM_L)</text>
<text x="96.9" y="169.5">44</text>
<text x="99.1" y="169.5">36</text>
<text x="101.3" y="169.5">15 9</text>
<text x="101.4" y="179.3">14</text>
<text x="101.3" y="190.2">43 4</text>
<text x="103.5" y="186.5">4</text>
<text x="261.3" y="186.5">4</text>
</g>
</svg>
